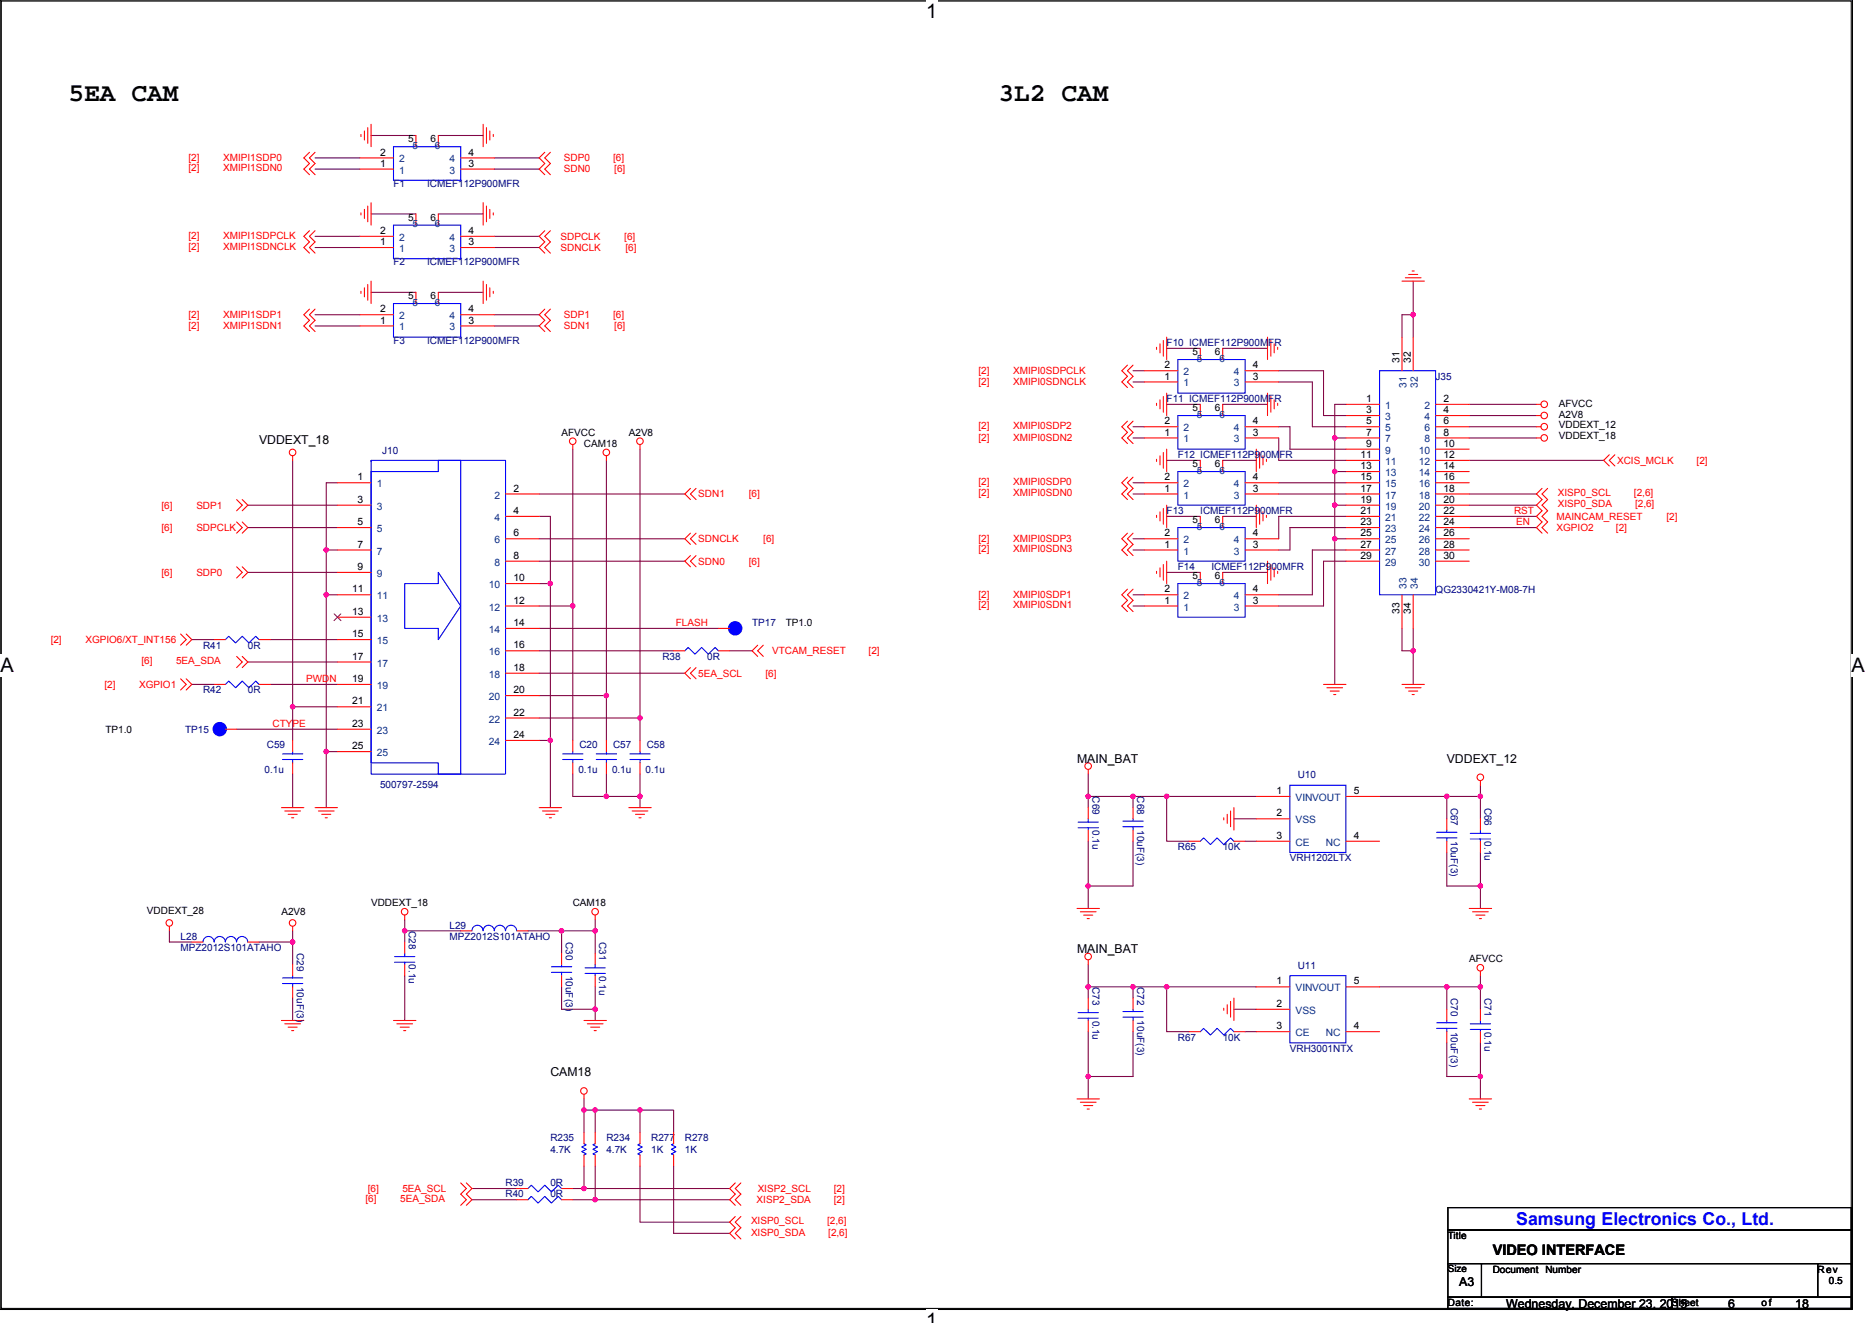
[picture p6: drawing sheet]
<svg xmlns="http://www.w3.org/2000/svg" width="297mm" height="210mm" viewBox="0 0 297 210" stroke-linecap="round" stroke-linejoin="round" font-family="sans-serif">
<path d="M0 0h293.9v207.8h-293.9zM.2 .2h293.5v207.5h-293.5z" fill="none" stroke="#000" stroke-width=".17"/>
<g fill="#fff">
<path d="M147 .1h1.7v3.5h-1.7z"/>
<path d="M147 207.8h1.7v2.1h-1.7z"/>
<path d="M.1 103.9h2.1v3.5h-2.1z"/>
<path d="M293.8 103.9h2.1v3.5h-2.1z"/>
</g>
<g fill="none" stroke="#800040" stroke-width=".17">
<path d="M50 25.1h7.1M50 26.8h7.1M50 37.5h7.1M50 39.3h7.1M58.9 21.5h7.1M58.9 34h7.1M69.6 21.5h7.1M69.6 34h7.1M78.4 26.8h7.2M78.4 25.1h7.2M78.4 37.5h7.2M78.4 39.3h7.2"/>
<path d="M50 50h7.1M50 51.7h7.1M58.9 46.4h7.1M69.6 46.4h7.1M78.4 51.7h7.2M78.4 50h7.2M179.8 58.8h1.8M185.1 55.3h5.4M194 55.3h7.1M202.9 58.8h7.1v7.2h3.6M224.2 50h-1.7v3.5M224.2 50v3.5"/>
<path d="M224.2 44.6v5.4M46.4 73.1v39.1M53.5 76.6h-1.7v10.7M85.6 78.4h23.1M90.9 71.3v24.9M96.2 73.1v37.3M101.6 71.3v42.7M179.8 60.6h1.8M179.8 69.5h1.8M179.8 67.7h1.8M179.8 78.4h1.8M179.8 76.6h1.8"/>
<path d="M185.1 64.2h5.4M185.1 73.1h5.4M194 73.1h5.3M194 64.2h7.1M202.9 67.7h1.8v3.6h8.9M202.9 76.6h10.7M202.9 78.4h10.7M202.9 60.6h5.3v7.1h5.4M202.9 69.5v3.6h10.7M211.8 69.5v5.3h1.8M211.8 74.8v5.4h1.8M213.6 64.2h-1.8v5.3h1.8"/>
<path d="M233.1 69.5h10.7M233.1 67.7h10.7M233.1 66h10.7M233.1 64.2h10.7M233.1 73.1h21.4M233.1 78.4h10.7M39.3 83.7h14.2M39.3 80.2h14.2M39.3 90.8h14.2M51.8 94.4h1.7M51.8 94.4v24.9M51.8 87.3h1.7"/>
<path d="M51.8 87.3v7.1M85.6 99.7h28.4M85.6 85.5h23.1M85.6 89.1h23.1M85.6 82h1.7v10.6M85.6 96.2h5.3M85.6 92.6h1.7M87.3 92.6v24.9M90.9 96.2v21.3M179.8 87.3h1.8M179.8 85.5h1.8M179.8 94.4h1.8"/>
<path d="M179.8 96.2h1.8M185.1 90.8h5.4M185.1 82h5.4M194 82h5.3M194 90.8h7.1M211.8 85.5v23.1M211.8 80.2v5.3h1.8M213.6 83.7h-8.9v3.6h-1.8M213.6 87.3h-5.4v7.1h-5.3M213.6 89.1h-3.6v7.1h-7.1M213.6 82h-10.7v3.5M222.5 99.7v3.6h1.7"/>
<path d="M224.2 99.7v3.6M233.1 83.7h10.7M233.1 80.2h10.7M233.1 82h10.7M30.4 101.5h3.6M30.4 108.6h3.6M37.5 115.7h16M39.3 105.1h14.2M42.9 101.5h10.6M42.9 108.6h10.6M46.4 112.2v5.3M46.4 112.2h7.1"/>
<path d="M51.8 119.3h1.7M51.8 119.3v8.9M85.6 103.3h21.3M85.6 114h16M85.6 110.4h10.6M85.6 106.8h23.1M85.6 117.5h1.7M87.3 117.5v10.7M96.2 110.4v7.1M101.6 114v3.5M115.8 103.3h3.5M224.2 103.3v5.3"/>
<path d="M46.4 122.9v5.3M90.9 122.9v3.5h5.3M96.2 126.4h5.4M96.2 122.9v3.5M101.6 126.4v1.8M101.6 122.9v3.5M172.7 126.4v1.8M172.7 122.9v3.5M172.7 133.5v7.1M172.7 126.4h7.1M179.8 126.4v1.8M179.8 133.5v7.1h-7.1"/>
<path d="M179.8 126.4h5.3v7.1h3.6M185.1 126.4h14.2M195.8 130h3.5M197.6 133.5h1.7M218.9 126.4h10.7M229.6 126.4h5.3M229.6 126.4v3.6M229.6 135.3v5.3h5.3M234.9 126.4v3.6M234.9 135.3v5.3M234.9 124.6v1.8M26.9 147.7v1.8h3.5"/>
<path d="M41.1 149.5h5.3M46.4 158.4v3.6M46.4 149.5v3.6M46.4 147.7v1.8M64.2 147.7h8.9M64.2 147.7v1.8M64.2 146v1.7M64.2 154.9v7.1M83.8 147.7h5.3M89.1 147.7h5.3M89.1 147.7v3.6M89.1 156.6v3.6h5.3"/>
<path d="M94.4 156.6v3.6M94.4 147.7v3.6M94.4 146v1.7M172.7 156.6v1.8M172.7 153.1v3.5M172.7 156.6h7.1M172.7 140.6v3.6M179.8 156.6v1.8M179.8 156.6h5.3v7.1h3.6M185.1 156.6h14.2M218.9 156.6h10.7M229.6 156.6h5.3"/>
<path d="M229.6 156.6v3.6M234.9 140.6v3.6M234.9 156.6v3.6M234.9 154.9v1.7M92.7 174.4v1.8M92.7 176.2h1.7M92.7 176.2v3.5M94.4 176.2h7.2v3.5M94.4 160.2v1.8M94.4 176.2v3.5M101.6 176.2h5.3v3.5M172.7 170.9v3.5"/>
<path d="M172.7 163.7v7.2M179.8 163.7v7.2h-7.1M195.8 160.2h3.5M197.6 163.7h1.7M229.6 165.5v5.4h5.3M234.9 170.9v3.5M234.9 165.5v5.4M74.9 188.6h7.1M74.9 190.4h7.1M90.9 188.6h1.8M90.9 190.4h3.5M92.7 185.1v3.5"/>
<path d="M92.7 188.6h23.1M94.4 185.1v5.3M94.4 190.4h21.4M101.6 185.1v8.9h14.2M106.9 185.1v10.6h8.9"/>
</g>
<g fill="#f0f" stroke="#f0f" stroke-width=".17">
<circle cx="94.4" cy="147.7" r=".35"/>
<circle cx="89.1" cy="147.7" r=".35"/>
<circle cx="64.2" cy="147.7" r=".35"/>
<circle cx="94.4" cy="160.2" r=".35"/>
<circle cx="94.4" cy="190.4" r=".35"/>
<circle cx="92.7" cy="188.6" r=".35"/>
<circle cx="92.7" cy="176.2" r=".35"/>
<circle cx="94.4" cy="176.2" r=".35"/>
<circle cx="51.8" cy="87.3" r=".35"/>
<circle cx="87.3" cy="117.5" r=".35"/>
<circle cx="87.3" cy="92.6" r=".35"/>
<circle cx="51.8" cy="119.3" r=".35"/>
<circle cx="51.8" cy="94.4" r=".35"/>
<circle cx="96.2" cy="110.4" r=".35"/>
<circle cx="101.5" cy="113.9" r=".35"/>
<circle cx="46.4" cy="112.2" r=".35"/>
<circle cx="90.9" cy="96.2" r=".35"/>
<circle cx="101.5" cy="126.4" r=".35"/>
<circle cx="96.2" cy="126.4" r=".35"/>
<circle cx="46.4" cy="149.5" r=".35"/>
<circle cx="224.2" cy="103.3" r=".35"/>
<circle cx="224.2" cy="49.9" r=".35"/>
<circle cx="211.8" cy="85.5" r=".35"/>
<circle cx="211.8" cy="69.5" r=".35"/>
<circle cx="211.8" cy="80.2" r=".35"/>
<circle cx="211.8" cy="74.8" r=".35"/>
<circle cx="234.9" cy="140.6" r=".35"/>
<circle cx="172.7" cy="126.4" r=".35"/>
<circle cx="185.1" cy="126.4" r=".35"/>
<circle cx="179.8" cy="126.4" r=".35"/>
<circle cx="234.9" cy="126.4" r=".35"/>
<circle cx="172.7" cy="140.6" r=".35"/>
<circle cx="229.6" cy="126.4" r=".35"/>
<circle cx="185.1" cy="156.6" r=".35"/>
<circle cx="179.8" cy="156.6" r=".35"/>
<circle cx="172.7" cy="156.6" r=".35"/>
<circle cx="172.7" cy="170.8" r=".35"/>
<circle cx="229.6" cy="156.6" r=".35"/>
<circle cx="101.5" cy="176.2" r=".35"/>
<circle cx="234.9" cy="170.8" r=".35"/>
<circle cx="234.9" cy="156.6" r=".35"/>
</g>
<g fill="none" stroke="#f00" stroke-width=".17">
<path d="M58.9 19.7v3.6M76.7 19.7v3.6M49.1 24.2l-.9 .9 .9 .9-.9 .8 .9 .9M49.1 36.6l-.9 .9 .9 .9-.9 .9 .9 .9M50 24.2l-.9 .9 .9 .9-.9 .8 .9 .9M50 36.6l-.9 .9 .9 .9-.9 .9 .9 .9M57.1 39.3h5.3M57.1 37.5h5.3M57.1 26.8h5.3M57.1 25.1h5.3M57.3 21.3v.4M57.3 33.8v.3"/>
<path d="M57.8 20.8v1.4M57.8 33.2v1.5M58.4 20.3v2.5M58.4 32.7v2.5M58.9 32.2v3.5M66 34v1.7M66 21.5v1.8M69.6 34v1.7M69.6 21.5v1.8M73.1 39.3h5.3M73.1 37.5h5.3M73.1 26.8h5.3"/>
<path d="M73.1 25.1h5.3M76.7 32.2v3.5M77.2 20.3v2.5M77.2 32.7v2.5M77.7 20.8v1.4M77.7 33.2v1.5M78.3 21.3v.4M78.3 33.8v.3M86.4 24.2l-.8 .9 .8 .9-.8 .8 .8 .9M86.4 36.6l-.8 .9 .8 .9-.8 .9 .8 .9M87.3 24.2l-.9 .9 .9 .9-.9 .8 .9 .9M87.3 36.6l-.9 .9 .9 .9-.9 .9 .9 .9"/>
<path d="M49.1 49.1l-.9 .9 .9 .8-.9 .9 .9 .9M50 49.1l-.9 .9 .9 .8-.9 .9 .9 .9M57.1 51.7h5.3M57.1 50h5.3M57.3 46.2v.4M57.8 45.7v1.4M58.4 45.1v2.5M58.9 44.6v3.6M66 46.4v1.8M69.6 46.4v1.8M73.1 51.7h5.3M73.1 50h5.3"/>
<path d="M76.7 44.6v3.6M77.2 45.1v2.5M77.7 45.7v1.4M78.3 46.2v.4M86.4 49.1l-.8 .9 .8 .8-.8 .9 .8 .9M87.3 49.1l-.9 .9 .9 .8-.9 .9 .9 .9M178.9 58l-.9 .8 .9 .9-.9 .9 .9 .9M179.8 58l-.9 .8 .9 .9-.9 .9 .9 .9M181.6 58.8h5.3M183.5 55.1v.4M184.1 54.6v1.4M184.6 54v2.5"/>
<path d="M185.1 53.5v3.6M190.5 55.3v1.8M194 55.3v1.8M197.6 58.8h5.3M201.1 53.5v3.6M201.7 54v2.5M202.2 54.6v1.4M202.7 55.1v.4M222.5 44.6h3.5M222.5 53.5v5.3M223 44.1h2.5M223.5 43.6h1.5"/>
<path d="M224.1 43h.3M224.2 53.5v5.3M37.5 79.3l.9 .9-.9 .9M38.4 79.3l.9 .9-.9 .9M46.4 72.3v.8M53.5 76.6h5.4M80.2 78.4h5.4M90.9 70.6v.7M96.2 72.3v.8M101.6 70.6v.7M109.6 77.5l-.9 .9 .9 .9M110.4 77.5l-.8 .9 .8 .9"/>
<path d="M178.9 75.7l-.9 .9 .9 .9-.9 .9 .9 .9M178.9 66.8l-.9 .9 .9 .9-.9 .9 .9 .9M179.8 75.7l-.9 .9 .9 .9-.9 .9 .9 .9M179.8 66.8l-.9 .9 .9 .9-.9 .9 .9 .9M181.6 60.6h5.3M181.6 69.5h5.3M181.6 67.7h5.3M181.6 78.4h5.3M181.6 76.6h5.3M183.5 64v.3M183.5 72.9v.3M184.1 63.5v1.4"/>
<path d="M184.1 72.3v1.5M184.6 62.9v2.5M184.6 71.8v2.5M185.1 62.4v3.6M185.1 71.3v3.5M190.5 64.2v1.8M190.5 73.1v1.7M194 64.2v1.8M194 73.1v1.7M197.6 60.6h5.3M197.6 69.5h5.3M197.6 67.7h5.3"/>
<path d="M197.6 78.4h5.3M197.6 76.6h5.3M199.3 71.3v3.5M199.9 71.8v2.5M200.4 72.3v1.5M201 72.9v.3M201.1 62.4v3.6M201.7 62.9v2.5M202.2 63.5v1.4M202.7 64v.3M213.6 64.2h5.3M213.6 66h5.3"/>
<path d="M213.6 67.7h5.3M213.6 69.5h5.3M213.6 71.3h5.3M213.6 73.1h5.3M213.6 74.8h5.3M213.6 76.6h5.3M213.6 78.4h5.3M227.8 64.2h5.3M227.8 66h5.3M227.8 67.7h5.3M227.8 69.5h5.3M227.8 71.3h5.3"/>
<path d="M227.8 73.1h5.3M227.8 74.8h5.3M227.8 76.6h5.3M227.8 78.4h5.3M243.8 67.7h.7M243.8 66h.7M243.8 64.2h.7M243.8 69.5h.7M244.7 77.5l-.9 .9 .9 .9-.9 .9 .9 .9-.9 .9 .9 .8-.9 .9 .9 .9M245.6 77.5l-.9 .9 .9 .9-.9 .9 .9 .9-.9 .9 .9 .8-.9 .9 .9 .9M255.4 72.2l-.9 .9 .9 .9M256.2 72.2l-.8 .9 .8 .9"/>
<path d="M37.5 90l.9 .8-.9 .9M37.5 82.8l.9 .9-.9 .9M38.4 90l.9 .8-.9 .9M38.4 82.8l.9 .9-.9 .9M53.5 80.2h5.4M53.5 83.7h5.4M53.5 87.3h5.4M53.5 90.8h5.4M53.5 94.4h5.4M53.5 98h5.4M80.2 82h5.4M80.2 85.5h5.4"/>
<path d="M80.2 89.1h5.4M80.2 92.6h5.4M80.2 96.2h5.4M80.2 99.7h5.4M109.6 88.2l-.9 .9 .9 .9M109.6 84.6l-.9 .9 .9 .9M110.4 88.2l-.8 .9 .8 .9M110.4 84.6l-.8 .9 .8 .9M114 99.7h1.8M178.9 93.5l-.9 .9 .9 .9-.9 .9 .9 .9M178.9 84.6l-.9 .9 .9 .9-.9 .9 .9 .9M179.8 93.5l-.9 .9 .9 .9-.9 .9 .9 .9"/>
<path d="M179.8 84.6l-.9 .9 .9 .9-.9 .9 .9 .9M181.6 87.3h5.3M181.6 85.5h5.3M181.6 96.2h5.3M181.6 94.4h5.3M183.5 81.8v.3M183.5 90.7v.3M184.1 81.2v1.5M184.1 90.1v1.5M184.6 80.7v2.5M184.6 89.6v2.5M185.1 80.2v3.5"/>
<path d="M185.1 89.1v3.5M190.5 82v1.7M190.5 90.8v1.8M194 82v1.7M194 90.8v1.8M197.6 87.3h5.3M197.6 85.5h5.3M197.6 96.2h5.3M197.6 94.4h5.3M199.3 80.2v3.5M199.9 80.7v2.5M200.4 81.2v1.5"/>
<path d="M201 81.8v.3M201.1 89.1v3.5M201.7 89.6v2.5M202.2 90.1v1.5M202.7 90.7v.3M213.6 80.2h5.3M213.6 82h5.3M213.6 83.7h5.3M213.6 85.5h5.3M213.6 87.3h5.3M213.6 89.1h5.3M222.5 94.4v5.3"/>
<path d="M224.2 94.4v5.3M227.8 80.2h5.3M227.8 82h5.3M227.8 83.7h5.3M227.8 85.5h5.3M227.8 87.3h5.3M227.8 89.1h5.3M28.7 100.6l.8 .9-.8 .9M28.7 107.7l.8 .9-.8 .9M29.5 100.6l.9 .9-.9 .9M29.5 107.7l.9 .9-.9 .9M34 101.5h1.8"/>
<path d="M34 108.6h1.8M35.8 115.7h1.7M37.5 104.2l.9 .9-.9 .9M38.4 104.2l.9 .9-.9 .9M41.1 101.5h1.8M41.1 108.6h1.8M46.4 117.5v1.8M53.5 101.5h5.4M53.5 105.1h5.4M53.5 108.6h5.4M53.5 112.2h5.4M53.5 115.7h5.4"/>
<path d="M53.5 119.3h5.4M80.2 103.3h5.4M80.2 106.8h5.4M80.2 110.4h5.4M80.2 114h5.4M80.2 117.5h5.4M90.9 117.5v1.8M96.2 117.5v1.8M101.6 117.5v1.8M106.9 103.3h1.8M109.6 106l-.9 .8 .9 .9M110.4 106l-.8 .8 .8 .9"/>
<path d="M114 103.3h1.8M120.2 102.4l-.9 .9 .9 .9M121.1 102.4l-.9 .9 .9 .9M210 108.6h3.6M210.5 109.2h2.5M211.1 109.7h1.4M211.6 110.2h.4M222.5 108.6h3.5M223 109.2h2.5M223.5 109.7h1.5M224.1 110.2h.3M44.7 128.2h3.5"/>
<path d="M45.2 128.7h2.5M45.7 129.2h1.5M46.3 129.8h.3M46.4 121.1v1.8M50 128.2h3.5M50.5 128.7h2.5M51.1 129.2h1.4M51.6 129.8h.3M85.6 128.2h3.5M86.1 128.7h2.5M86.6 129.2h1.5M87.2 129.8h.3"/>
<path d="M90.9 121.1v1.8M96.2 121.1v1.8M99.8 128.2h3.5M100.3 128.7h2.5M100.8 129.2h1.5M101.4 129.8h.3M101.6 121.1v1.8M172.7 122.1v.8M172.7 131.7v1.8M172.7 128.2v1.8M179.8 128.2v1.8M179.8 131.7v1.8"/>
<path d="M188.7 133.5h1.8M194.2 129.8v.3M194.7 129.2v1.5M195.3 128.7v2.5M195.8 133.5h1.8M195.8 128.2v3.5M199.3 126.4h5.4M199.3 130h5.4M199.3 133.5h5.4M213.6 133.5h5.3M213.6 126.4h5.3M229.6 130v1.7"/>
<path d="M229.6 133.5v1.8M234.9 123.9v.7M234.9 133.5v1.8M234.9 130v1.7M26.9 147v.7M30.4 149.5h1.8M39.3 149.5h1.8M46.4 147v.7M46.4 153.1v1.8M46.4 156.6v1.8M64.2 145.2v.8M64.2 153.1v1.8"/>
<path d="M64.2 149.5v1.8M73.1 147.7h1.8M82 147.7h1.8M89.1 151.3v1.8M89.1 154.9v1.7M94.4 145.2v.8M94.4 154.9v1.7M94.4 151.3v1.8M170.9 144.2h3.6M171.4 144.7h2.5M172 145.2h1.4M172.5 145.8h.3"/>
<path d="M172.7 152.4v.7M172.7 158.4v1.8M179.8 158.4v1.8M194.7 159.5v1.4M195.3 158.9v2.5M195.8 158.4v3.6M199.3 156.6h5.4M213.6 156.6h5.3M233.1 144.2h3.6M233.7 144.7h2.5M234.2 145.2h1.4M234.7 145.8h.4"/>
<path d="M234.9 154.1v.8M44.7 162h3.5M45.2 162.5h2.5M45.7 163h1.5M46.3 163.6h.3M62.4 162h3.6M63 162.5h2.5M63.5 163h1.4M64 163.6h.4M92.7 162h3.5M92.7 173.7v.7M92.7 179.7v1.8"/>
<path d="M93.2 162.5h2.5M93.7 163h1.5M94.3 163.6h.3M94.4 179.7v1.8M101.6 179.7v1.8M106.9 179.7v1.8M170.9 174.4h3.6M171.4 174.9h2.5M172 175.5h1.4M172.5 176h.3M172.7 162v1.7M179.8 162v1.7"/>
<path d="M188.7 163.7h1.8M194.2 160v.4M195.8 163.7h1.8M199.3 160.2h5.4M199.3 163.7h5.4M213.6 163.7h5.3M229.6 160.2v1.8M229.6 163.7v1.8M233.1 174.4h3.6M233.7 174.9h2.5M234.2 175.5h1.4M234.7 176h.4"/>
<path d="M234.9 163.7v1.8M234.9 160.2v1.8M73.1 187.7l.9 .9-.9 .9 .9 .9-.9 .9M74 187.7l.9 .9-.9 .9 .9 .9-.9 .9M82 190.4h1.8M82 188.6h1.8M89.1 190.4h1.8M89.1 188.6h1.8M92.7 183.3v1.8M94.4 183.3v1.8M101.6 183.3v1.8M106.9 183.3v1.8"/>
<path d="M116.7 187.7l-.9 .9 .9 .9-.9 .9 .9 .9M116.7 193.1l-.9 .9 .9 .9-.9 .8 .9 .9M117.6 187.7l-.9 .9 .9 .9-.9 .9 .9 .9M117.6 193.1l-.9 .9 .9 .9-.9 .8 .9 .9"/>
<circle cx="46.4" cy="71.8" r=".52"/>
<circle cx="90.9" cy="70" r=".52"/>
<circle cx="96.2" cy="71.8" r=".52"/>
<circle cx="101.5" cy="70" r=".52"/>
<circle cx="245" cy="64.2" r=".52"/>
<circle cx="245" cy="65.9" r=".52"/>
<circle cx="245" cy="67.7" r=".52"/>
<circle cx="245" cy="69.5" r=".52"/>
<circle cx="172.7" cy="121.6" r=".52"/>
<circle cx="234.9" cy="123.4" r=".52"/>
<circle cx="26.9" cy="146.5" r=".52"/>
<circle cx="46.4" cy="146.5" r=".52"/>
<circle cx="64.2" cy="144.7" r=".52"/>
<circle cx="94.4" cy="144.7" r=".52"/>
<circle cx="172.7" cy="151.8" r=".52"/>
<circle cx="234.9" cy="153.6" r=".52"/>
<circle cx="92.6" cy="173.2" r=".52"/>
</g>
<path d="M229.7 191.7h64v3.5h-64zM229.7 195.2h64v5.4h-64zM229.7 200.6h5.4v5.3h-5.4zM229.7 205.9h35.6v1.8h-35.6zM235.1 200.6h53.3v5.3h-53.3zM265.3 205.9h28.4v1.8h-28.4zM288.4 200.6h5.3v5.3h-5.3z" fill="none" stroke="#000" stroke-width=".17"/>
<g fill="none" stroke="#00f" stroke-width=".17">
<path d="M62.4 35.7h10.7v5.4h-10.7zM62.4 23.3h10.7v5.3h-10.7zM62.4 48.2h10.7v5.3h-10.7zM186.9 57.1h10.7v5.3h-10.7zM218.9 58.8h8.9v35.6h-8.9zM58.9 74.8h10.7v-1.7h3.5v49.8h-3.5v-1.8h-10.7zM58.9 73.1h21.3v49.8h-21.3zM58.9 73.1h.1M186.9 66h10.7v5.3h-10.7zM186.9 74.8h10.7v5.4h-10.7zM64.2 92.6h5.4v-1.8l3.5 5.4-3.5 5.3v-1.8h-5.4zM186.9 83.7h10.7v5.4h-10.7z"/>
<path d="M186.9 92.6h10.7v5.4h-10.7zM35.8 101.5l.5-.5 1.1 1 1-1 1.1 1 1.1-1 .5 .5M35.8 108.6l.5-.5 1.1 1.1 1-1.1 1.1 1.1 1.1-1.1 .5 .5M44.8 119.7h3.2M46.4 119.3v.4M89.3 119.7h3.2M90.9 119.3v.4M94.6 119.7h3.2M96.2 119.3v.4M99.9 119.7h3.3M101.6 119.3v.4M108.7 103.3l.5-.5 1.1 1 1-1 1.1 1 1.1-1 .5 .5"/>
<path d="M44.8 120.5h3.2M46.4 120.5v.6M89.3 120.5h3.2M90.9 120.5v.6M94.6 120.5h3.2M96.2 120.5v.6M99.9 120.5h3.3M101.6 120.5v.6M171.1 130.5h3.2M171.1 131.4h3.2M172.7 131.4v.3M172.7 130v.5"/>
<path d="M178.2 131.2h3.2M178.2 130.3h3.2M179.8 130v.3M179.8 131.2v.5M190.5 133.5l.5-.5 1.1 1 1-1 1.1 1 1.1-1 .5 .5M204.7 124.6h8.9v10.7h-8.9zM228 133h3.2M228 132.1h3.2M229.6 131.7v.4M229.6 133v.5M233.3 132.3h3.2M233.3 133.2h3.2"/>
<path d="M234.9 133.2v.3M234.9 131.7v.6M32.2 149.5a.88 .88 0 0 1 .9-.9 .88 .88 0 0 1 .9 .9M34 149.5a.88 .88 0 0 1 .9-.9 .88 .88 0 0 1 .8 .9M35.8 149.5a.88 .88 0 0 1 .8-.9 .88 .88 0 0 1 .9 .9M37.5 149.5a.88 .88 0 0 1 .9-.9 .88 .88 0 0 1 .9 .9M44.8 156.1h3.2M44.8 155.2h3.2M46.4 154.9v.3M46.4 156.1v.5M62.6 151.8h3.2M62.6 152.7h3.2"/>
<path d="M64.2 152.7v.4M64.2 151.3v.5M74.9 147.7a.88 .88 0 0 1 .9-.8 .88 .88 0 0 1 .8 .8M76.7 147.7a.89 .89 0 0 1 .9-.8 .89 .89 0 0 1 .8 .8 .89 .89 0 0 1 .9-.8 .89 .89 0 0 1 .9 .8 .88 .88 0 0 1 .9-.8 .88 .88 0 0 1 .9 .8M87.5 154.3h3.2M87.5 153.4h3.2M89.1 153.1v.3M89.1 154.3v.6M92.8 153.6h3.3M92.8 154.5h3.3M94.4 154.5v.4M94.4 153.1v.5"/>
<path d="M204.7 154.9h8.9v10.6h-8.9zM171.1 160.7h3.2M171.1 161.6h3.2M172.7 161.6v.4M172.7 160.2v.5M178.2 161.4h3.2M178.2 160.5h3.2M179.8 160.2v.3M179.8 161.4v.6M190.5 163.7l.5-.5 1.1 1.1 1-1.1 1.1 1.1 1.1-1.1 .5 .5M228 163.2h3.2M228 162.3h3.2"/>
<path d="M229.6 162v.3M229.6 163.2v.5M233.3 162.5h3.2M233.3 163.4h3.2M234.9 163.4v.3M234.9 162v.5M83.8 190.4l.5-.5 1.1 1 1-1 1.1 1 1.1-1 .5 .5M83.8 188.6l.5-.5 1.1 1.1 1-1.1 1.1 1.1 1.1-1.1 .5 .5M92.7 181.5l.3 .2-.7 .4 .7 .3-.7 .4 .7 .3-.3 .2M94.4 181.5l-.3 .2 .7 .4-.7 .3 .7 .4-.7 .3 .3 .2M101.6 181.5l-.4 .2 .7 .4-.7 .3 .7 .4-.7 .3 .4 .2M106.9 181.5l-.4 .2 .7 .4-.7 .3 .7 .4-.7 .3 .4 .2"/>
</g>
<g fill="#00f" stroke="#00f" stroke-width=".53">
<circle cx="34.9" cy="115.7" r=".88"/>
<circle cx="116.7" cy="99.7" r=".88"/>
</g>
<path d="M53 97.4l1.1 1.1M54.1 97.4l-1.1 1.1" fill="none" stroke="#804000" stroke-width=".16"/>
<g font-size="4.1">
<text x="10.9" y="16.1">5EA CAM</text>
<text x="158.4" y="16.1">3L2 CAM</text>
</g>
<g font-size="3.2">
<text x="147" y="2.9">1</text>
<text x=".1" y="106.7">A</text>
<text x="293.8" y="106.7">A</text>
<text x="147" y="210.6">1</text>
</g>
<text font-size="2.8" fill="#00f" x="240.6" y="194.4">Samsung Electronics Co., Ltd.</text>
<text font-size="2.3" x="236.9" y="199.1">VIDEO INTERFACE</text>
<g font-size="1.9">
<text x="41.1" y="70.5">VDDEXT_18</text>
<text x="170.9" y="121.1">MAIN_BAT</text>
<text x="229.6" y="121.1">VDDEXT_12</text>
<text x="170.9" y="151.3">MAIN_BAT</text>
<text x="87.3" y="170.8">CAM18</text>
<text x="231.5" y="204.1">A3</text>
<text x="239" y="207.6">Wednesday, December 23, 2015</text>
<text x="274.2" y="207.6">6</text>
<text x="284.9" y="207.6">18</text>
</g>
<g font-size="1.6">
<text x="64.7" y="22.6">5</text>
<text x="68.3" y="22.6">6</text>
<text x="60.3" y="26.5">1</text>
<text x="60.3" y="24.7">2</text>
<text x="74.4" y="26.5">3</text>
<text x="74.4" y="24.7">4</text>
<text x="64.7" y="35">5</text>
<text x="68.3" y="35">6</text>
<text x="60.3" y="38.9">1</text>
<text x="60.3" y="37.1">2</text>
<text x="74.4" y="38.9">3</text>
<text x="74.4" y="37.1">4</text>
<text x="64.7" y="47.5">5</text>
<text x="68.3" y="47.5">6</text>
<text x="60.3" y="51.4">1</text>
<text x="60.3" y="49.6">2</text>
<text x="74.4" y="51.4">3</text>
<text x="74.4" y="49.6">4</text>
<text x="184.8" y="58.5">2</text>
<text x="189.2" y="56.3">5</text>
<text x="192.8" y="56.3">6</text>
<text x="198.8" y="58.5">4</text>
<text x="222.1" y="57.6" transform="rotate(-90 222.1 57.6)">31</text>
<text x="223.9" y="57.6" transform="rotate(-90 223.9 57.6)">32</text>
<text x="184.8" y="60.2">1</text>
<text x="189.2" y="65.2">5</text>
<text x="192.8" y="65.2">6</text>
<text x="198.8" y="60.2">3</text>
<text x="216.8" y="63.8">1</text>
<text x="216.8" y="65.6">3</text>
<text x="229" y="63.8">2</text>
<text x="229" y="65.6">4</text>
<text x="247.4" y="64.5">AFVCC</text>
<text x="89.1" y="69.2">AFVCC</text>
<text x="92.7" y="70.9">CAM18</text>
<text x="99.8" y="69.2">A2V8</text>
<text x="184.8" y="69.1">1</text>
<text x="184.8" y="67.4">2</text>
<text x="198.8" y="69.1">3</text>
<text x="198.8" y="67.4">4</text>
<text x="216.8" y="67.4">5</text>
<text x="216.8" y="69.1">7</text>
<text x="216.8" y="70.9">9</text>
<text x="229" y="67.4">6</text>
<text x="229" y="69.1">8</text>
<text x="229" y="70.9">10</text>
<text x="247.4" y="69.7">VDDEXT_18</text>
<text x="247.4" y="67.9">VDDEXT_12</text>
<text x="247.4" y="66.3">A2V8</text>
<text x="56.7" y="76.2">1</text>
<text x="184.8" y="76.2">2</text>
<text x="189.2" y="74.1">5</text>
<text x="192.8" y="74.1">6</text>
<text x="198.8" y="76.2">4</text>
<text x="215.9" y="72.7">11</text>
<text x="215.9" y="74.5">13</text>
<text x="215.9" y="76.2">15</text>
<text x="229" y="72.7">12</text>
<text x="229" y="74.5">14</text>
<text x="229" y="76.2">16</text>
<text x="56.7" y="79.8">3</text>
<text x="56.7" y="83.4">5</text>
<text x="81.5" y="78">2</text>
<text x="81.5" y="81.6">4</text>
<text x="184.8" y="78">1</text>
<text x="189.2" y="83">5</text>
<text x="192.8" y="83">6</text>
<text x="198.8" y="78">3</text>
<text x="215.9" y="78">17</text>
<text x="215.9" y="79.8">19</text>
<text x="215.9" y="81.6">21</text>
<text x="215.9" y="83.4">23</text>
<text x="229" y="78">18</text>
<text x="229" y="79.8">20</text>
<text x="229" y="81.6">22</text>
<text x="229" y="83.4">24</text>
<text x="56.7" y="86.9">7</text>
<text x="81.5" y="85.1">6</text>
<text x="81.5" y="88.7">8</text>
<text x="184.8" y="86.9">1</text>
<text x="184.8" y="85.1">2</text>
<text x="198.8" y="86.9">3</text>
<text x="198.8" y="85.1">4</text>
<text x="215.9" y="85.1">25</text>
<text x="215.9" y="86.9">27</text>
<text x="215.9" y="88.7">29</text>
<text x="229" y="85.1">26</text>
<text x="229" y="86.9">28</text>
<text x="229" y="88.7">30</text>
<text x="55.9" y="94">11</text>
<text x="56.7" y="90.5">9</text>
<text x="81.5" y="92.2">10</text>
<text x="81.5" y="95.8">12</text>
<text x="184.8" y="95.8">1</text>
<text x="184.8" y="94">2</text>
<text x="189.2" y="91.9">5</text>
<text x="192.8" y="91.9">6</text>
<text x="198.8" y="95.8">3</text>
<text x="198.8" y="94">4</text>
<text x="55.9" y="97.6">13</text>
<text x="55.9" y="101.1">15</text>
<text x="81.5" y="99.4">14</text>
<text x="124.7" y="99.4">TP1.0</text>
<text x="222.1" y="97.5" transform="rotate(-90 222.1 97.5)">33</text>
<text x="223.9" y="97.5" transform="rotate(-90 223.9 97.5)">34</text>
<text x="55.9" y="104.7">17</text>
<text x="81.5" y="102.9">16</text>
<text x="81.5" y="106.5">18</text>
<text x="55.9" y="108.2">19</text>
<text x="55.9" y="111.8">21</text>
<text x="81.5" y="110">20</text>
<text x="81.5" y="113.6">22</text>
<text x="16.7" y="116.3">TP1.0</text>
<text x="55.9" y="115.4">23</text>
<text x="55.9" y="118.9">25</text>
<text x="81.5" y="117.1">24</text>
<text x="202.5" y="126">1</text>
<text x="202.5" y="129.6">2</text>
<text x="214.8" y="126">5</text>
<text x="202.5" y="133.1">3</text>
<text x="214.8" y="133.1">4</text>
<text x="58.9" y="143.8">VDDEXT_18</text>
<text x="90.9" y="143.8">CAM18</text>
<text x="23.3" y="145.1">VDDEXT_28</text>
<text x="44.7" y="145.2">A2V8</text>
<text x="233.1" y="152.7">AFVCC</text>
<text x="202.5" y="156.3">1</text>
<text x="202.5" y="159.8">2</text>
<text x="214.8" y="156.3">5</text>
<text x="202.5" y="163.4">3</text>
<text x="214.8" y="163.4">4</text>
<text x="229.7" y="196.6">Title</text>
<text x="229.7" y="202">Size</text>
<text x="236.9" y="202">Document Number</text>
<text x="288.4" y="202">Rev</text>
<text x="290.2" y="203.8">0.5</text>
<text x="229.7" y="207.3">Date:</text>
<text x="265.3" y="207.3">Sheet</text>
<text x="279.5" y="207.3">of</text>
</g>
<g font-size="1.6" fill="#004080">
<text x="65.5" y="23.6">5</text>
<text x="69" y="23.6">6</text>
<text x="63.3" y="27.6">1</text>
<text x="63.3" y="25.8">2</text>
<text x="71.3" y="27.6">3</text>
<text x="71.3" y="25.8">4</text>
<text x="63.3" y="40">1</text>
<text x="63.3" y="38.2">2</text>
<text x="65.5" y="36.1">5</text>
<text x="69" y="36.1">6</text>
<text x="71.3" y="40">3</text>
<text x="71.3" y="38.2">4</text>
<text x="63.3" y="52.5">1</text>
<text x="63.3" y="50.7">2</text>
<text x="65.5" y="48.5">5</text>
<text x="69" y="48.5">6</text>
<text x="71.3" y="52.5">3</text>
<text x="71.3" y="50.7">4</text>
<text x="187.8" y="59.6">2</text>
<text x="189.9" y="57.4">5</text>
<text x="193.5" y="57.4">6</text>
<text x="195.8" y="59.6">4</text>
<text x="187.8" y="61.3">1</text>
<text x="195.8" y="61.3">3</text>
<text x="219.8" y="64.9">1</text>
<text x="223.2" y="61.6" transform="rotate(-90 223.2 61.6)">31</text>
<text x="225" y="61.6" transform="rotate(-90 225 61.6)">32</text>
<text x="226" y="64.9">2</text>
<text x="187.8" y="70.2">1</text>
<text x="187.8" y="68.5">2</text>
<text x="189.9" y="66.3">5</text>
<text x="193.5" y="66.3">6</text>
<text x="195.8" y="70.2">3</text>
<text x="195.8" y="68.5">4</text>
<text x="219.8" y="66.7">3</text>
<text x="219.8" y="68.5">5</text>
<text x="219.8" y="70.2">7</text>
<text x="226" y="66.7">4</text>
<text x="226" y="68.5">6</text>
<text x="226" y="70.2">8</text>
<text x="59.8" y="77.3">1</text>
<text x="187.8" y="77.3">2</text>
<text x="189.9" y="75.2">5</text>
<text x="193.5" y="75.2">6</text>
<text x="195.8" y="77.3">4</text>
<text x="219.8" y="72">9</text>
<text x="219.8" y="73.8">11</text>
<text x="219.8" y="75.6">13</text>
<text x="219.8" y="77.3">15</text>
<text x="225.1" y="72">10</text>
<text x="225.1" y="73.8">12</text>
<text x="225.1" y="75.6">14</text>
<text x="225.1" y="77.3">16</text>
<text x="59.8" y="80.9">3</text>
<text x="78.4" y="79.1">2</text>
<text x="78.4" y="82.7">4</text>
<text x="187.8" y="79.1">1</text>
<text x="195.8" y="79.1">3</text>
<text x="219.8" y="79.1">17</text>
<text x="219.8" y="80.9">19</text>
<text x="219.8" y="82.7">21</text>
<text x="225.1" y="79.1">18</text>
<text x="225.1" y="80.9">20</text>
<text x="225.1" y="82.7">22</text>
<text x="59.8" y="84.5">5</text>
<text x="59.8" y="88">7</text>
<text x="78.4" y="86.2">6</text>
<text x="78.4" y="89.8">8</text>
<text x="187.8" y="88">1</text>
<text x="187.8" y="86.2">2</text>
<text x="189.9" y="84.1">5</text>
<text x="193.5" y="84.1">6</text>
<text x="195.8" y="88">3</text>
<text x="195.8" y="86.2">4</text>
<text x="219.8" y="84.5">23</text>
<text x="219.8" y="86.2">25</text>
<text x="219.8" y="88">27</text>
<text x="219.8" y="89.8">29</text>
<text x="225.1" y="84.5">24</text>
<text x="225.1" y="86.2">26</text>
<text x="225.1" y="88">28</text>
<text x="225.1" y="89.8">30</text>
<text x="59.8" y="91.6">9</text>
<text x="59.8" y="95.1">11</text>
<text x="77.6" y="93.3">10</text>
<text x="187.8" y="95.1">2</text>
<text x="189.9" y="93">5</text>
<text x="193.5" y="93">6</text>
<text x="195.8" y="95.1">4</text>
<text x="223.2" y="93.5" transform="rotate(-90 223.2 93.5)">33</text>
<text x="225" y="93.5" transform="rotate(-90 225 93.5)">34</text>
<text x="59.8" y="98.7">13</text>
<text x="77.6" y="96.9">12</text>
<text x="77.6" y="100.5">14</text>
<text x="187.8" y="96.9">1</text>
<text x="195.8" y="96.9">3</text>
<text x="59.8" y="102.2">15</text>
<text x="59.8" y="105.8">17</text>
<text x="77.6" y="104">16</text>
<text x="77.6" y="107.6">18</text>
<text x="59.8" y="109.3">19</text>
<text x="59.8" y="112.9">21</text>
<text x="77.6" y="111.1">20</text>
<text x="59.8" y="116.5">23</text>
<text x="77.6" y="114.7">22</text>
<text x="77.6" y="118.2">24</text>
<text x="59.8" y="120">25</text>
<text x="205.6" y="127.1">VINVOUT</text>
<text x="205.6" y="130.7">VSS</text>
<text x="205.6" y="134.2">CE</text>
<text x="210.4" y="134.2">NC</text>
<text x="205.6" y="157.4">VINVOUT</text>
<text x="205.6" y="160.9">VSS</text>
<text x="205.6" y="164.5">CE</text>
<text x="210.4" y="164.5">NC</text>
</g>
<g font-size="1.6" fill="#f00">
<text x="29.9" y="25.6">[2]</text>
<text x="29.9" y="27.2">[2]</text>
<text x="35.4" y="25.6">XMIPI1SDP0</text>
<text x="35.4" y="27.2">XMIPI1SDN0</text>
<text x="89.5" y="25.6">SDP0</text>
<text x="89.5" y="27.4">SDN0</text>
<text x="97.3" y="25.6">[6]</text>
<text x="97.5" y="27.4">[6]</text>
<text x="29.9" y="37.9">[2]</text>
<text x="29.9" y="39.6">[2]</text>
<text x="35.4" y="37.9">XMIPI1SDPCLK</text>
<text x="35.4" y="39.6">XMIPI1SDNCLK</text>
<text x="88.9" y="38">SDPCLK</text>
<text x="88.9" y="39.8">SDNCLK</text>
<text x="99.1" y="38">[6]</text>
<text x="99.2" y="39.8">[6]</text>
<text x="29.9" y="52.3">[2]</text>
<text x="29.9" y="50.5">[2]</text>
<text x="35.4" y="52.3">XMIPI1SDN1</text>
<text x="35.4" y="50.5">XMIPI1SDP1</text>
<text x="89.5" y="50.5">SDP1</text>
<text x="89.5" y="52.3">SDN1</text>
<text x="97.3" y="50.5">[6]</text>
<text x="97.5" y="52.3">[6]</text>
<text x="155.3" y="59.4">[2]</text>
<text x="160.8" y="59.4">XMIPI0SDPCLK</text>
<text x="155.3" y="61.2">[2]</text>
<text x="160.8" y="61.2">XMIPI0SDNCLK</text>
<text x="155.3" y="70">[2]</text>
<text x="155.3" y="68.1">[2]</text>
<text x="160.8" y="70">XMIPI0SDN2</text>
<text x="160.8" y="68.1">XMIPI0SDP2</text>
<text x="155.3" y="77">[2]</text>
<text x="160.8" y="77">XMIPI0SDP0</text>
<text x="256.6" y="73.6">XCIS_MCLK</text>
<text x="269.2" y="73.6">[2]</text>
<text x="25.6" y="80.7">[6]</text>
<text x="31.2" y="80.7">SDP1</text>
<text x="110.8" y="78.9">SDN1</text>
<text x="118.8" y="78.9">[6]</text>
<text x="155.3" y="78.8">[2]</text>
<text x="160.8" y="78.8">XMIPI0SDN0</text>
<text x="240.2" y="81.6">RST</text>
<text x="240.6" y="83.4">EN</text>
<text x="247" y="82.5">MAINCAM_RESET</text>
<text x="247.2" y="80.5">XISP0_SDA</text>
<text x="247.2" y="78.8">XISP0_SCL</text>
<text x="259.3" y="78.8">[2,6]</text>
<text x="259.4" y="80.5">[2,6]</text>
<text x="264.4" y="82.5">[2]</text>
<text x="25.6" y="84.3">[6]</text>
<text x="31.2" y="84.3">SDPCLK</text>
<text x="110.8" y="89.6">SDN0</text>
<text x="110.8" y="86">SDNCLK</text>
<text x="118.8" y="89.6">[6]</text>
<text x="121.1" y="86">[6]</text>
<text x="155.3" y="87.7">[2]</text>
<text x="155.3" y="86">[2]</text>
<text x="160.8" y="87.7">XMIPI0SDN3</text>
<text x="160.8" y="86">XMIPI0SDP3</text>
<text x="247" y="84.3">XGPIO2</text>
<text x="256.4" y="84.3">[2]</text>
<text x="25.6" y="91.4">[6]</text>
<text x="31.2" y="91.4">SDP0</text>
<text x="155.3" y="94.9">[2]</text>
<text x="160.8" y="94.9">XMIPI0SDP1</text>
<text x="107.2" y="99.4">FLASH</text>
<text x="155.3" y="96.5">[2]</text>
<text x="160.8" y="96.5">XMIPI0SDN1</text>
<text x="8" y="102">[2]</text>
<text x="13.5" y="102">XGPIO6/XT_INT156</text>
<text x="22.4" y="105.4">[6]</text>
<text x="27.9" y="105.4">5EA_SDA</text>
<text x="110.8" y="107.4">5EA_SCL</text>
<text x="121.5" y="107.4">[6]</text>
<text x="122.5" y="103.8">VTCAM_RESET</text>
<text x="137.8" y="103.8">[2]</text>
<text x="16.6" y="109.2">[2]</text>
<text x="22.1" y="109.2">XGPIO1</text>
<text x="48.6" y="108.3">PWDN</text>
<text x="43.2" y="115.4">CTYPE</text>
<text x="58" y="190.8">[6]</text>
<text x="58.4" y="189.2">[6]</text>
<text x="63.5" y="190.8">5EA_SDA</text>
<text x="63.9" y="189.2">5EA_SCL</text>
<text x="120.1" y="190.9">XISP2_SDA</text>
<text x="120.2" y="189.2">XISP2_SCL</text>
<text x="132.3" y="189.2">[2]</text>
<text x="132.3" y="190.9">[2]</text>
<text x="119.2" y="196.1">XISP0_SDA</text>
<text x="119.2" y="194.3">XISP0_SCL</text>
<text x="131.3" y="194.3">[2,6]</text>
<text x="131.4" y="196.1">[2,6]</text>
</g>
<g font-size="1.6" fill="#000080">
<text x="62.4" y="29.7">F1</text>
<text x="67.8" y="29.7">ICMEF112P900MFR</text>
<text x="62.4" y="42.1">F2</text>
<text x="67.8" y="42.1">ICMEF112P900MFR</text>
<text x="62.4" y="54.6">F3</text>
<text x="67.8" y="54.6">ICMEF112P900MFR</text>
<text x="185.1" y="54.9">F10 ICMEF112P900MFR</text>
<text x="185.1" y="63.8">F11 ICMEF112P900MFR</text>
<text x="227.8" y="60.3">J35</text>
<text x="60.7" y="72">J10</text>
<text x="186.9" y="72.7">F12 ICMEF112P900MFR</text>
<text x="185.1" y="81.6">F13</text>
<text x="190.5" y="81.6">ICMEF112P900MFR</text>
<text x="186.9" y="90.5">F14</text>
<text x="192.2" y="90.5">ICMEF112P900MFR</text>
<text x="227.8" y="94">QG2330421Y-M08-7H</text>
<text x="119.3" y="99.4">TP17</text>
<text x="32.2" y="102.9">R41</text>
<text x="39.3" y="102.9">0R</text>
<text x="105.1" y="104.7">R38</text>
<text x="112.2" y="104.7">0R</text>
<text x="32.2" y="110">R42</text>
<text x="39.3" y="110">0R</text>
<text x="29.4" y="116.3">TP15</text>
<text x="42.4" y="118.8">C59</text>
<text x="91.9" y="118.8">C20</text>
<text x="97.3" y="118.8">C57</text>
<text x="102.6" y="118.8">C58</text>
<text x="42" y="122.7">0.1u</text>
<text x="60.3" y="125">500797-2594</text>
<text x="91.8" y="122.7">0.1u</text>
<text x="97.1" y="122.7">0.1u</text>
<text x="102.4" y="122.7">0.1u</text>
<text x="205.9" y="123.5">U10</text>
<text x="173.3" y="126.4" transform="rotate(90 173.3 126.4)">C69</text>
<text x="173.3" y="131.7" transform="rotate(90 173.3 131.7)">0.1u</text>
<text x="180.4" y="126.4" transform="rotate(90 180.4 126.4)">C68</text>
<text x="180.4" y="131.7" transform="rotate(90 180.4 131.7)">10uF(3)</text>
<text x="230.2" y="128.2" transform="rotate(90 230.2 128.2)">C67</text>
<text x="235.6" y="128.2" transform="rotate(90 235.6 128.2)">C66</text>
<text x="186.9" y="134.9">R65</text>
<text x="194" y="134.9">10K</text>
<text x="204.7" y="136.7">VRH1202LTX</text>
<text x="230.2" y="133.5" transform="rotate(90 230.2 133.5)">10uF(3)</text>
<text x="235.6" y="133.5" transform="rotate(90 235.6 133.5)">0.1u</text>
<text x="28.7" y="149.2">L28</text>
<text x="64.9" y="147.7" transform="rotate(90 64.9 147.7)">C28</text>
<text x="71.3" y="147.4">L29</text>
<text x="71.3" y="149.2">MPZ2012S101ATAHO</text>
<text x="89.8" y="149.5" transform="rotate(90 89.8 149.5)">C30</text>
<text x="95.1" y="149.5" transform="rotate(90 95.1 149.5)">C31</text>
<text x="28.7" y="150.9">MPZ2012S101ATAHO</text>
<text x="47.1" y="151.3" transform="rotate(90 47.1 151.3)">C29</text>
<text x="64.9" y="153.1" transform="rotate(90 64.9 153.1)">0.1u</text>
<text x="89.8" y="154.9" transform="rotate(90 89.8 154.9)">10uF(3)</text>
<text x="95.1" y="154.9" transform="rotate(90 95.1 154.9)">0.1u</text>
<text x="205.9" y="153.8">U11</text>
<text x="47.1" y="156.6" transform="rotate(90 47.1 156.6)">10uF(3)</text>
<text x="173.3" y="156.6" transform="rotate(90 173.3 156.6)">C73</text>
<text x="173.3" y="162" transform="rotate(90 173.3 162)">0.1u</text>
<text x="180.4" y="156.6" transform="rotate(90 180.4 156.6)">C72</text>
<text x="180.4" y="162" transform="rotate(90 180.4 162)">10uF(3)</text>
<text x="230.2" y="158.4" transform="rotate(90 230.2 158.4)">C70</text>
<text x="235.6" y="158.4" transform="rotate(90 235.6 158.4)">C71</text>
<text x="186.9" y="165.2">R67</text>
<text x="194" y="165.2">10K</text>
<text x="204.7" y="166.9">VRH3001NTX</text>
<text x="230.2" y="163.7" transform="rotate(90 230.2 163.7)">10uF(3)</text>
<text x="235.6" y="163.7" transform="rotate(90 235.6 163.7)">0.1u</text>
<text x="87.3" y="181.2">R235</text>
<text x="87.3" y="182.9">4.7K</text>
<text x="96.2" y="181.2">R234</text>
<text x="96.2" y="182.9">4.7K</text>
<text x="103.3" y="181.2">R277</text>
<text x="103.3" y="182.9">1K</text>
<text x="108.7" y="181.2">R278</text>
<text x="108.7" y="182.9">1K</text>
<text x="80.2" y="190.1">R40</text>
<text x="80.2" y="188.3">R39</text>
<text x="87.3" y="190.1">0R</text>
<text x="87.3" y="188.3">0R</text>
</g>
</svg>
